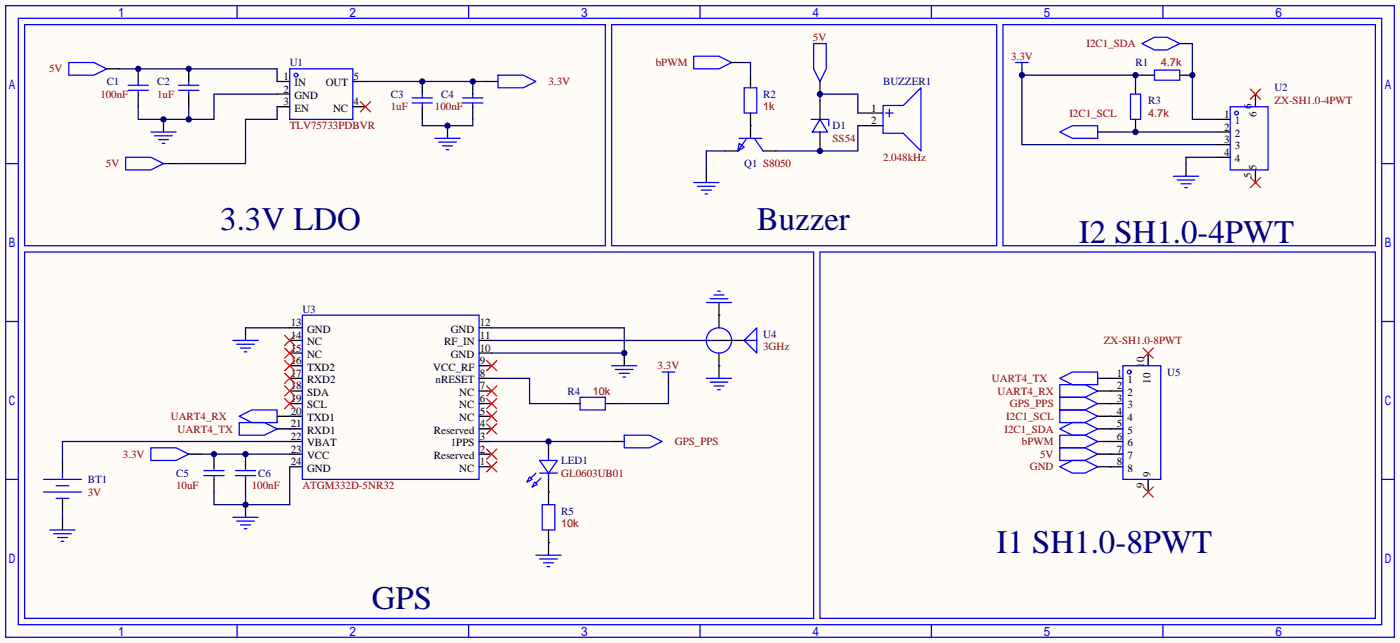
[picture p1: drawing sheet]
<svg xmlns="http://www.w3.org/2000/svg" width="282mm" height="129mm" viewBox="0 0 282 129" stroke-linecap="round" stroke-linejoin="round" font-family="sans-serif">
<path d="M0 0h281.7v129.3h-281.7z" fill="#fffcf7"/>
<g fill="none" stroke="#00f" stroke-width=".25">
<path d="M1.1 1.1h279.4v127h-279.4zM3.7 3.7h274.3v121.9h-274.3zM13.8 12.6h5.1l2.6 1.2-2.6 1.3h-5.1zM35.9 18.2h4.1M35.9 17.1h4.1M47.7 1.1v2.6M82.9 19.7h4.1M85 18.9v.8M94.3 1.1v2.6M140.8 1.1v2.6M149.7 17.7h2.6v5h-2.6zM187.4 1.1v2.6"/>
<path d="M234 1.1v2.6M1.1 32.9h2.6M25.3 31.6h5.1l2.5 1.3-2.5 1.3h-5.1zM82.9 20.7h4.1M85 20.7v.8M163.2 24h3.6v1.3M165 24l1.5 2.5h-3.1zM177.7 21.2h4l3.6-3.5v12.7l-3.6-3.6h-4zM178.2 22.7h1.5M178.9 22v1.5M278 32.9h2.5M1.1 64.6h2.6"/>
<path d="M116.7 79.9h5.1v2.5h-5.1zM225.9 73.5h7.7v22.9h-7.7zM278 64.6h2.5M1.1 96.4h2.6M278 96.4h2.5M109.1 101.5h2.5v5.1h-2.5zM47.7 125.6v2.5M94.3 125.6v2.5M140.8 125.6v2.5M187.4 125.6v2.5M234 125.6v2.5"/>
<circle cx="227.2" cy="74.8" r=".38"/>
</g>
<g fill="none" stroke="#000" stroke-width=".25">
<path d="M21.5 13.8h2.5M38 13.8v2.6M38 18.9v2.6M85 16.4v2.5M151 15.1v2.6M32.9 32.9h2.5M85 21.5v2.5M151 22.7v2.6M165 20.2v3.8M165 26.5v3.9M172.6 25.3h5.1M172.6 22.7h5.1"/>
<path d="M223.4 78.6h2.5M223.4 76.1h2.5M231 71v2.5M110.4 98.9v2.6M114.2 81.2h2.5M121.8 81.2h2.5M223.4 81.2h2.5M223.4 93.9h2.5M223.4 91.3h2.5M223.4 88.8h2.5M223.4 86.2h2.5M223.4 83.7h2.5"/>
<path d="M231 96.4v2.5M110.4 106.6v2.5"/>
</g>
<path d="M230 70l2 2M232 70l-2 2M230 97.9l2 2M232 97.9l-2 2" fill="none" stroke="#f00" stroke-width=".25"/>
<path d="M24 13.8h31.8v2.6" fill="none" stroke="#000080" stroke-width=".25"/>
<circle cx="38" cy="13.8" r=".63" fill="#000080"/>
<path d="M38 16.4v.7M38 18.2v.7M30.4 26.5h5M31.1 27.3h3.6M31.9 28.1h2M32.6 28.8h.5" fill="none" stroke="#00f" stroke-width=".25"/>
<path d="M32.9 24v2.5" fill="none" stroke="#000" stroke-width=".25"/>
<path d="M55.8 18.9h-12.7v5.1h-15.3v-2.5M38 21.5v2.5" fill="none" stroke="#000080" stroke-width=".25"/>
<g fill="#000080">
<circle cx="38" cy="24" r=".63"/>
<circle cx="32.9" cy="24" r=".63"/>
</g>
<path d="M27.8 16.4v.7M27.8 18.2v.7M93.1 19.7h4.1M95.1 18.9v.8M93.1 20.7h4.1M95.1 20.7v.8M47.4 94.6h4M47.4 95.6h4M49.4 93.9v.7M49.4 95.6v.8" fill="none" stroke="#00f" stroke-width=".25"/>
<path d="M27.8 13.8v2.6M95.1 16.4v2.5M95.1 21.5v2.5M49.4 91.3v2.6M49.4 96.4v2.5" fill="none" stroke="#000" stroke-width=".25"/>
<circle cx="27.8" cy="13.8" r=".63" fill="#000080"/>
<path d="M27.8 18.9v2.6" fill="none" stroke="#000" stroke-width=".25"/>
<path d="M25.8 17.1h4M25.8 18.2h4" fill="none" stroke="#00f" stroke-width=".25"/>
<path d="M73.5 16.4h24.2" fill="none" stroke="#000080" stroke-width=".25"/>
<g fill="#000080">
<circle cx="95.1" cy="16.4" r=".63"/>
<circle cx="85" cy="16.4" r=".63"/>
</g>
<path d="M85 24v1.3h10.1v-1.3" fill="none" stroke="#000080" stroke-width=".25"/>
<path d="M90 25.3v2.5" fill="none" stroke="#000" stroke-width=".25"/>
<circle cx="90" cy="25.3" r=".63" fill="#000080"/>
<g fill="none" stroke="#00f" stroke-width=".25">
<path d="M58.3 13.8h12.7v10.2h-12.7zM100.2 15.1h5.1l2.5 1.3-2.5 1.3h-5.1zM227.5 18.9h2v5.1h-2zM232.3 14.1h5.1v2h-5.1zM87.5 27.8h5.1M88.3 28.6h3.5M89 29.3h2.1M89.8 30.1h.5M41 95.6h4.1M41 94.6h4.1M43.1 93.9v.7M43.1 95.6v.8"/>
<path d="M106.6 95.9l.5 .5-1.1 .5zM107.6 96.9l.5 .5-1 .5zM107.8 95.1l-1 1M108.6 92.6h3.5l-1.7 2.5zM108.6 95.1h3.5M108.8 96.1l-1 1.1M110.4 91.3v1.3M110.4 95.1v1.3M213.2 82.4h5.1l2.6 1.3-2.6 1.3h-5.1zM213.2 86.2l2.6-1.2h2.5l2.6 1.2-2.6 1.3h-2.5zM213.2 90h5.1l2.6 1.3-2.6 1.3h-5.1zM213.2 93.9l2.6-1.3h2.5l2.6 1.3-2.6 1.2h-2.5z"/>
<path d="M213.2 87.5h5.1l2.6 1.3-2.6 1.2h-5.1z"/>
<circle cx="59.6" cy="15.1" r=".38"/>
</g>
<g fill="none" stroke="#000" stroke-width=".25">
<path d="M55.8 16.4h2.5M55.8 18.9h2.5M71 16.4h2.5M97.7 16.4h2.5M228.5 16.4v2.5M229.7 15.1h2.6M237.4 15.1h2.5M55.8 21.5h2.5M71 21.5h2.5M228.5 24v2.5M43.1 91.3v2.6M43.1 96.4v2.5"/>
<path d="M110.4 88.8v2.5M110.4 96.4v2.5M220.9 83.7h2.5M220.9 86.2h2.5M220.9 91.3h2.5M220.9 93.9h2.5M220.9 88.8h2.5"/>
</g>
<path d="M72.5 20.4l2 2.1M74.5 20.4l-2 2.1" fill="none" stroke="#f00" stroke-width=".25"/>
<path d="M55.8 21.5v2.5h-6.4v8.9h-14M165 20.2v-1.3h7.6v3.8M172.6 25.3v5.1h-16.5M223.4 86.2h.1M223.4 83.7h.1M223.4 91.3h.1M223.4 93.9h.1M223.4 88.8h.1" fill="none" stroke="#000080" stroke-width=".25"/>
<circle cx="165" cy="30.4" r=".63" fill="#000080"/>
<path d="M147.2 12.6h2.5M165 16.4v2.5M145.9 30.4h2.6M151 25.3v2.5M153.5 30.4h2.6" fill="none" stroke="#000" stroke-width=".25"/>
<path d="M5 5h116.8v44.4h-116.8zM139.6 11.3h5.1l2.5 1.3-2.5 1.2h-5.1zM148.7 28.8l1 .8-1.2 .8zM148.7 27.8h4.6M150.2 27.8l-1.7 2.6M151.8 27.8l1.7 2.6" fill="none" stroke="#00f" stroke-width=".25"/>
<path d="M151 25.3h.1" fill="none" stroke="#000080" stroke-width=".25"/>
<circle cx="165" cy="18.9" r=".63" fill="#000080"/>
<g fill="none" stroke="#00f" stroke-width=".25">
<path d="M123.1 5h77.4v44.4h-77.4zM163.7 8.8h2.5v5l-1.2 2.6-1.3-2.6zM139.6 36.7h5.1M140.3 37.5h3.6M141.1 38.2h2M141.9 39h.5M247.5 21.5h7.6v12.7h-7.6zM60.8 63.4h35.6v33h-35.6zM125.6 87.5h5.1l2.5 1.3-2.5 1.2h-5.1z"/>
<circle cx="248.8" cy="22.7" r=".38"/>
</g>
<path d="M149.7 12.6h1.3v2.5M145.9 30.4h-3.8v3.8M98.9 88.8h24.2" fill="none" stroke="#000080" stroke-width=".25"/>
<g fill="none" stroke="#000" stroke-width=".25">
<path d="M252.6 18.9v2.6M142.1 34.2v2.5M245 31.6h2.5M245 29.1h2.5M245 26.5h2.5M245 24h2.5M252.6 34.2v2.5M58.3 78.6h2.5M58.3 76.1h2.5M58.3 73.5h2.5M58.3 71h2.5M58.3 68.5h2.5"/>
<path d="M58.3 65.9h2.5M96.4 78.6h2.5M96.4 76.1h2.5M96.4 73.5h2.5M96.4 71h2.5M96.4 68.5h2.5M96.4 65.9h2.5M58.3 93.9h2.5M58.3 91.3h2.5M58.3 88.8h2.5M58.3 86.2h2.5M58.3 83.7h2.5"/>
<path d="M58.3 81.2h2.5M96.4 93.9h2.5M96.4 91.3h2.5M96.4 88.8h2.5M96.4 86.2h2.5M96.4 83.7h2.5M96.4 81.2h2.5M123.1 88.8h2.5"/>
</g>
<g fill="none" stroke="#f00" stroke-width=".25">
<path d="M251.6 17.9l2 2M253.6 17.9l-2 2M251.6 35.7l2 2M253.6 35.7l-2 2M57.3 77.6l2 2M57.3 75.1l2 2M57.3 72.5l2 2M57.3 70l2 2M57.3 67.4l2 2.1M59.3 77.6l-2 2M59.3 75.1l-2 2M59.3 72.5l-2 2"/>
<path d="M59.3 70l-2 2M59.3 67.4l-2 2.1M97.9 72.5l2 2M97.9 77.6l2 2M99.9 72.5l-2 2M99.9 77.6l-2 2M57.3 80.1l2 2.1M59.3 80.1l-2 2.1M97.9 80.1l2 2.1M97.9 82.7l2 2M97.9 85.2l2 2M97.9 90.3l2 2"/>
<path d="M97.9 92.8l2 2.1M99.9 80.1l-2 2.1M99.9 82.7l-2 2M99.9 85.2l-2 2M99.9 90.3l-2 2M99.9 92.8l-2 2.1"/>
</g>
<circle cx="110.4" cy="88.8" r=".63" fill="#000080"/>
<path d="M220.9 26.5h2.5M238.6 32.9v2.5" fill="none" stroke="#000" stroke-width=".25"/>
<path d="M213.2 26.5l2.6-1.2h5.1v2.5h-5.1zM236.1 35.4h5.1M236.9 36.2h3.5M237.6 37h2M238.4 37.7h.5" fill="none" stroke="#00f" stroke-width=".25"/>
<path d="M223.4 26.5h21.6M245 31.6h-6.4v1.3" fill="none" stroke="#000080" stroke-width=".25"/>
<circle cx="228.5" cy="26.5" r=".63" fill="#000080"/>
<path d="M237.4 8.8h2.5M220.9 78.6h2.5" fill="none" stroke="#000" stroke-width=".25"/>
<path d="M229.7 8.8l2.6-1.3h2.5l2.6 1.3-2.6 1.2h-2.5zM213.2 77.3h5.1l2.6 1.3-2.6 1.3h-5.1z" fill="none" stroke="#00f" stroke-width=".25"/>
<path d="M239.9 8.8v15.2h5.1M223.4 78.6h.1" fill="none" stroke="#000080" stroke-width=".25"/>
<circle cx="239.9" cy="15.1" r=".63" fill="#000080"/>
<path d="M220.9 76.1h2.5M38 91.3h2.5M55.8 83.7h2.5M55.8 86.2h2.5M220.9 81.2h2.5" fill="none" stroke="#000" stroke-width=".25"/>
<path d="M213.2 76.1l2.6-1.3h5.1v2.5h-5.1zM213.2 79.9h5.1l2.6 1.3-2.6 1.2h-5.1zM30.4 90h5l2.6 1.3-2.6 1.3h-5zM48.1 83.7l2.6-1.3h5.1v2.6h-5.1zM48.1 85h5.1l2.6 1.2-2.6 1.3h-5.1z" fill="none" stroke="#00f" stroke-width=".25"/>
<path d="M223.4 76.1h.1M40.5 91.3h17.8M58.3 83.7h.1M58.3 86.2h.1M223.4 81.2h.1" fill="none" stroke="#000080" stroke-width=".25"/>
<g fill="#000080">
<circle cx="43.1" cy="91.3" r=".63"/>
<circle cx="49.4" cy="91.3" r=".63"/>
</g>
<path d="M49.4 98.9v2.6M58.3 93.9v7.6h-15.2v-2.6" fill="none" stroke="#000080" stroke-width=".25"/>
<path d="M49.4 101.5v2.5" fill="none" stroke="#000" stroke-width=".25"/>
<circle cx="49.4" cy="101.5" r=".63" fill="#000080"/>
<path d="M46.9 68.5h5M47.6 69.2h3.6M48.4 70h2M49.1 70.7h.6M123.1 73.5h5M123.8 74.3h3.6M124.6 75.1h2M125.3 75.8h.6M46.9 104h5M47.6 104.8h3.6M48.4 105.5h2M49.1 106.3h.6" fill="none" stroke="#00f" stroke-width=".25"/>
<path d="M49.4 65.9v2.6M125.6 71v2.5" fill="none" stroke="#000" stroke-width=".25"/>
<path d="M49.4 65.9h8.9M98.9 65.9h26.7v5.1h-26.7" fill="none" stroke="#000080" stroke-width=".25"/>
<circle cx="125.6" cy="71" r=".63" fill="#000080"/>
<g fill="none" stroke="#00f" stroke-width=".25">
<path d="M204.3 12.6h2.6M205.6 12.6v1.2M5 50.7h158.7v73.6h-158.7zM143.6 59.3h2.1M144.4 58.5h.5M133.2 74.8h2.6M134.5 74.8v1.3M142.1 76.1h5.1M142.1 60.8h5.1M142.9 76.8h3.5M142.9 60.1h3.5M143.6 77.6h2.1"/>
<path d="M144.4 78.4h.5M149.7 68.5l2.6-2.6v5.1l-2.6-2.5h2.6M8.8 96.4h7.6M8.8 98.9h7.6M11.3 97.7h2.5M12.6 95.1v1M10 106.6h5.1M10.8 107.3h3.6M11.3 100.2h2.5M11.6 108.1h2M12.3 108.8h.5"/>
<circle cx="144.7" cy="68.5" r="2.54"/>
</g>
<path d="M205.6 13.8v1.3M134.5 76.1v1.2M144.7 60.8v5.1M144.7 71v5.1M144.7 68.5h5M12.6 92.6v2.5M12.6 100.2v2.5M12.6 104v2.6" fill="none" stroke="#000" stroke-width=".25"/>
<path d="M228.5 15.1v1.3M229.7 15.1h-24.1v14h39.4M98.9 76.1h7.7v5.1h7.6M98.9 68.5h45.8M134.5 77.3v3.9h-10.2M144.7 73.5h.1M144.7 63.4h.1M58.3 88.8h-45.7v3.8M12.6 102.7v1.3" fill="none" stroke="#000080" stroke-width=".25"/>
<g fill="#000080">
<circle cx="205.6" cy="15.1" r=".63"/>
<circle cx="228.5" cy="15.1" r=".63"/>
</g>
<path d="M201.8 5h74.9v44.4h-74.9zM165 50.7h111.7v73.6h-111.7zM107.8 111.6h5.1M108.6 112.4h3.5M109.3 113.2h2.1M110.1 113.9h.5" fill="none" stroke="#00f" stroke-width=".25"/>
<path d="M110.4 98.9h.1M110.4 109.1h.1" fill="none" stroke="#000080" stroke-width=".25"/>
<path d="M110.4 109.1v2.5" fill="none" stroke="#000" stroke-width=".25"/>
<g font-size="6.6" fill="#000080">
<text x="44.3" y="46.3">3.3V LDO</text>
<text x="152.3" y="46.3">Buzzer</text>
<text x="217" y="48.9">I2 SH1.0-4PWT</text>
<text x="200.5" y="111.1">I1 SH1.0-8PWT</text>
<text x="74.8" y="122.5">GPS</text>
</g>
<g font-size="2.2" fill="#800000">
<text x="163.6" y="8.2">5V</text>
<text x="218.6" y="9.5">I2C1_SDA</text>
<text x="9.9" y="14.6">5V</text>
<text x="110.4" y="17.1">3.3V</text>
<text x="131.9" y="13.3">bPWM</text>
<text x="203.4" y="12">3.3V</text>
<text x="233.6" y="13.3">4.7k</text>
<text x="20.2" y="19.7">100nF</text>
<text x="31.6" y="19.7">1uF</text>
<text x="78.6" y="22.2">1uF</text>
<text x="87.5" y="22.2">100nF</text>
<text x="153.5" y="22.2">1k</text>
<text x="215.2" y="23.5">I2C1_SCL</text>
<text x="231" y="23.5">4.7k</text>
<text x="256.4" y="20.9">ZX-SH1.0-4PWT</text>
<text x="58.3" y="26">TLV75733PDBVR</text>
<text x="167.5" y="28.5">SS54</text>
<text x="21.3" y="33.6">5V</text>
<text x="177.7" y="32.4">2.048kHz</text>
<text x="153.5" y="70.5">3GHz</text>
<text x="222.1" y="69.2">ZX-SH1.0-8PWT</text>
<text x="132.3" y="74.3">3.3V</text>
<text x="199.6" y="76.8">UART4_TX</text>
<text x="119.3" y="79.3">10k</text>
<text x="200.7" y="79.3">UART4_RX</text>
<text x="203.2" y="81.9">GPS_PPS</text>
<text x="34.4" y="84.4">UART4_RX</text>
<text x="35.7" y="87">UART4_TX</text>
<text x="135.8" y="89.5">GPS_PPS</text>
<text x="202.1" y="87">I2C1_SDA</text>
<text x="202.5" y="84.4">I2C1_SCL</text>
<text x="205.6" y="89.5">bPWM</text>
<text x="24.7" y="92">3.3V</text>
<text x="112.9" y="95.9">GL0603UB01</text>
<text x="207.2" y="94.6">GND</text>
<text x="209.3" y="92">5V</text>
<text x="17.7" y="99.7">3V</text>
<text x="35.4" y="98.4">10uF</text>
<text x="50.7" y="98.4">100nF</text>
<text x="60.8" y="98.4">ATGM332D-5NR32</text>
<text x="112.9" y="106">10k</text>
</g>
<g font-size="2.2" fill="#000080">
<text x="21.5" y="17.1">C1</text>
<text x="31.6" y="17.1">C2</text>
<text x="58.3" y="13.3">U1</text>
<text x="177.7" y="17.1">BUZZER1</text>
<text x="228.5" y="13.3">R1</text>
<text x="78.6" y="19.7">C3</text>
<text x="88.8" y="19.7">C4</text>
<text x="153.5" y="19.7">R2</text>
<text x="231" y="20.9">R3</text>
<text x="256.4" y="18.4">U2</text>
<text x="167.5" y="26">D1</text>
<text x="149.7" y="33.6">Q1 S8050</text>
<text x="60.8" y="62.8">U3</text>
<text x="153.5" y="67.9">U4</text>
<text x="234.8" y="75.5">U5</text>
<text x="114.2" y="79.3">R4</text>
<text x="35.4" y="95.9">C5</text>
<text x="51.9" y="95.9">C6</text>
<text x="112.9" y="93.3">LED1</text>
<text x="17.7" y="97.1">BT1</text>
<text x="112.9" y="103.5">R5</text>
</g>
<g font-size="2.2">
<text x="57.1" y="16.1">1</text>
<text x="59.2" y="17.3">IN</text>
<text x="65.5" y="17.3">OUT</text>
<text x="71.1" y="16.1">5</text>
<text x="57.1" y="18.6">2</text>
<text x="57.1" y="21.2">3</text>
<text x="59.2" y="19.9">GND</text>
<text x="59.2" y="22.4">EN</text>
<text x="67" y="22.4">NC</text>
<text x="71.1" y="21.2">4</text>
<text x="175.3" y="22.4">1</text>
<text x="246.3" y="23.7">1</text>
<text x="251.8" y="21.9" transform="rotate(-90 251.8 21.9)">6</text>
<text x="252.8" y="23.6" transform="rotate(-90 252.8 23.6)">6</text>
<text x="175.3" y="25">2</text>
<text x="246.3" y="28.8">3</text>
<text x="246.3" y="26.2">2</text>
<text x="248.5" y="27.5">2</text>
<text x="248.5" y="25">1</text>
<text x="246.3" y="31.3">4</text>
<text x="248.5" y="32.6">4</text>
<text x="248.5" y="30">3</text>
<text x="251.8" y="35.8" transform="rotate(-90 251.8 35.8)">5</text>
<text x="252.8" y="34.1" transform="rotate(-90 252.8 34.1)">5</text>
<text x="58.5" y="65.6">13</text>
<text x="96.5" y="65.6">12</text>
<text x="58.5" y="70.7">15</text>
<text x="58.5" y="68.1">14</text>
<text x="61.8" y="72">NC</text>
<text x="61.8" y="69.4">NC</text>
<text x="61.8" y="66.9">GND</text>
<text x="89.4" y="69.4">RF_IN</text>
<text x="90.7" y="66.9">GND</text>
<text x="90.7" y="72">GND</text>
<text x="96.5" y="68.1">11</text>
<text x="96.5" y="70.7">10</text>
<text x="58.5" y="75.8">17</text>
<text x="58.5" y="73.2">16</text>
<text x="61.8" y="77">RXD2</text>
<text x="61.8" y="74.5">TXD2</text>
<text x="87.2" y="74.5">VCC_RF</text>
<text x="87.6" y="77">nRESET</text>
<text x="96.5" y="73.2">9</text>
<text x="96.5" y="75.8">8</text>
<text x="224.7" y="75.8">1</text>
<text x="226.9" y="77">1</text>
<text x="230.2" y="73.9" transform="rotate(-90 230.2 73.9)">10</text>
<text x="231.5" y="77.2" transform="rotate(-90 231.5 77.2)">10</text>
<text x="58.5" y="83.4">20</text>
<text x="58.5" y="80.8">19</text>
<text x="58.5" y="78.3">18</text>
<text x="61.8" y="82.1">SCL</text>
<text x="61.8" y="79.6">SDA</text>
<text x="92.4" y="79.6">NC</text>
<text x="92.4" y="82.1">NC</text>
<text x="96.5" y="78.3">7</text>
<text x="96.5" y="80.8">6</text>
<text x="96.5" y="83.4">5</text>
<text x="224.7" y="83.4">4</text>
<text x="224.7" y="80.8">3</text>
<text x="224.7" y="78.3">2</text>
<text x="226.9" y="82.1">3</text>
<text x="226.9" y="79.6">2</text>
<text x="58.5" y="88.5">22</text>
<text x="58.5" y="85.9">21</text>
<text x="61.8" y="89.7">VBAT</text>
<text x="61.8" y="87.2">RXD1</text>
<text x="61.8" y="84.7">TXD1</text>
<text x="87.3" y="87.2">Reserved</text>
<text x="90.7" y="89.7">1PPS</text>
<text x="92.4" y="84.7">NC</text>
<text x="96.5" y="85.9">4</text>
<text x="96.5" y="88.5">3</text>
<text x="224.7" y="88.5">6</text>
<text x="224.7" y="85.9">5</text>
<text x="226.9" y="89.7">6</text>
<text x="226.9" y="87.2">5</text>
<text x="226.9" y="84.7">4</text>
<text x="58.5" y="93.5">24</text>
<text x="58.5" y="91">23</text>
<text x="61.8" y="94.8">GND</text>
<text x="61.8" y="92.3">VCC</text>
<text x="87.3" y="92.3">Reserved</text>
<text x="92.4" y="94.8">NC</text>
<text x="96.5" y="91">2</text>
<text x="96.5" y="93.5">1</text>
<text x="224.7" y="93.5">8</text>
<text x="224.7" y="91">7</text>
<text x="226.9" y="94.8">8</text>
<text x="226.9" y="92.3">7</text>
<text x="231.5" y="95.9" transform="rotate(-90 231.5 95.9)">9</text>
<text x="230.2" y="98.1" transform="rotate(-90 230.2 98.1)">9</text>
</g>
</svg>
